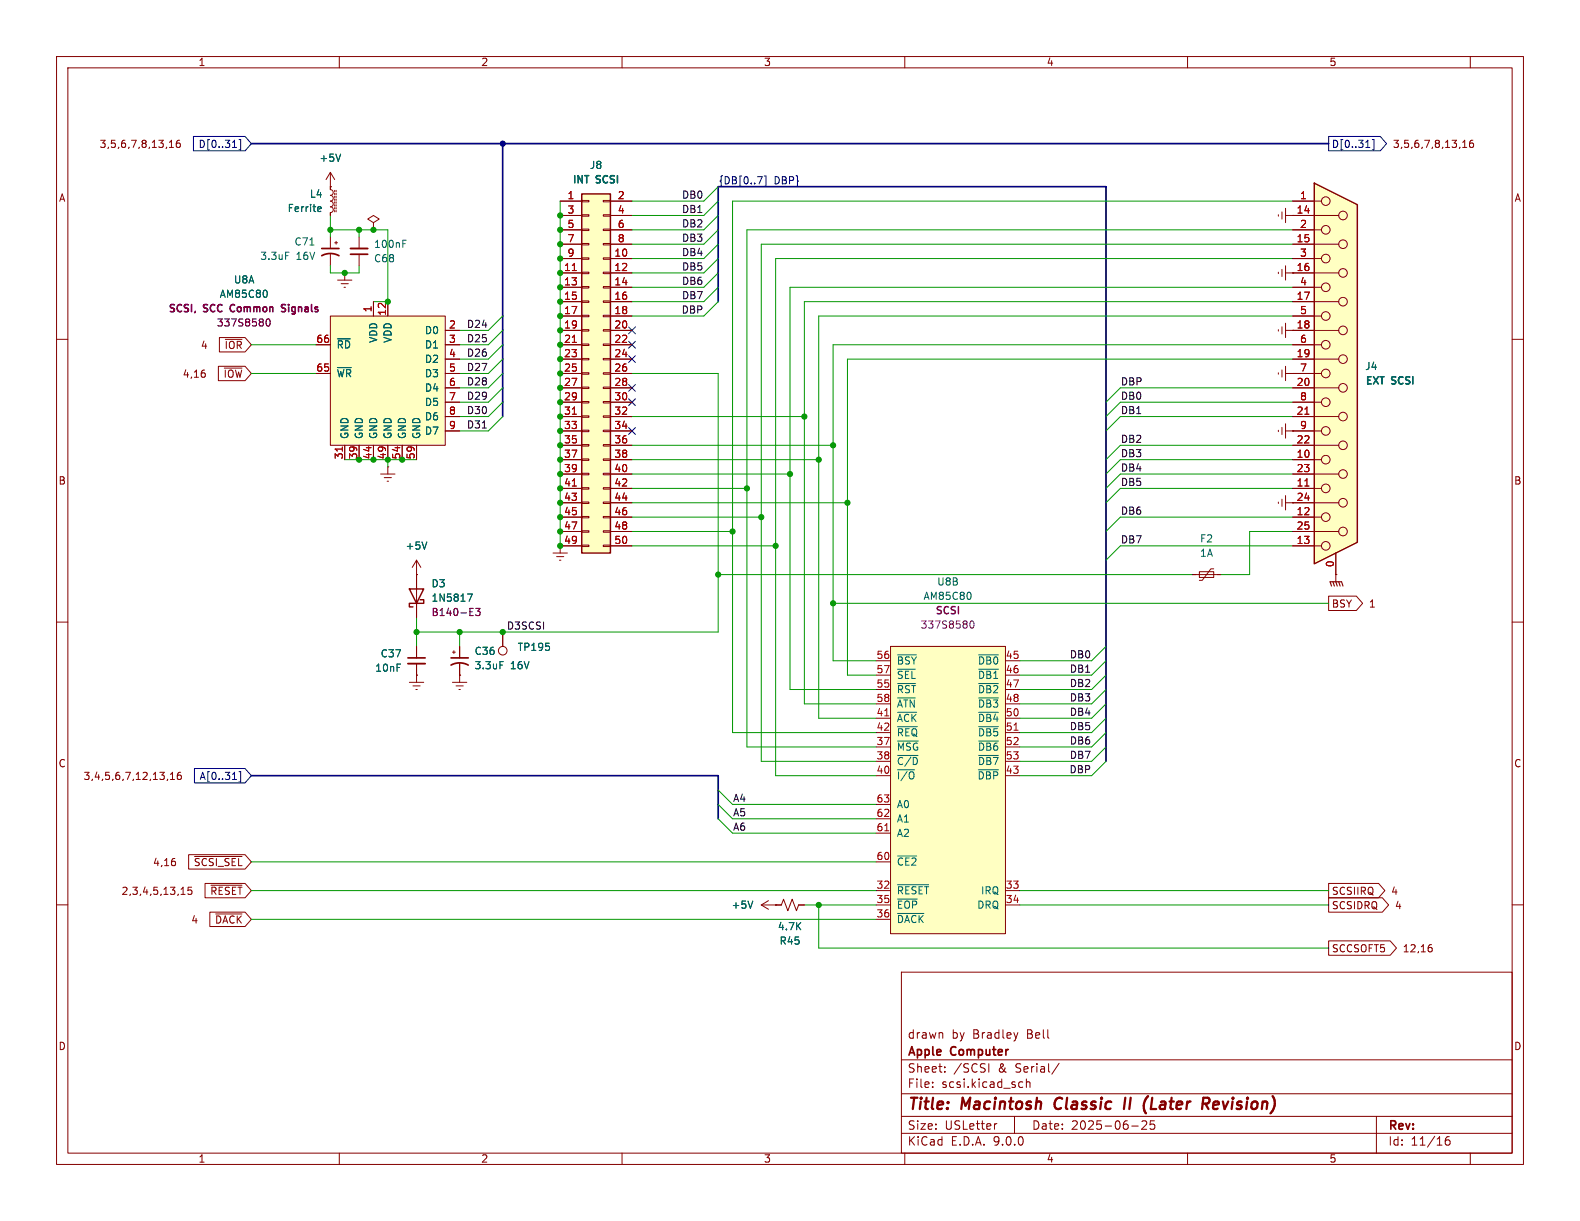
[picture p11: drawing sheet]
<svg xmlns="http://www.w3.org/2000/svg" width="279mm" height="216mm" viewBox="0 0 279 216" stroke-linecap="round" stroke-linejoin="round" font-family="sans-serif">
<g fill="none" stroke="#840000" stroke-width=".18">
<path d="M10 10h259.4v195.9h-259.4zM12 12h255.4v191.9h-255.4zM60 10v2M110 10v2M160 10v2M210 10v2M260 10v2M58.4 41.9v2M58.4 45v2M59.2 42.9h.5M59.4 42.7v.5M10 60h2"/>
<path d="M267.4 60h2M10 110h2M80 115.3h.5M80.3 115.1v.5M81.3 114.3v2M81.3 117.3v2.1M267.4 110h2M10 160h2M159.4 171.9h108v32h-108zM267.4 160h2M159.4 197.4h108M159.4 193.4h108"/>
<path d="M159.4 187.4h108M164.9 192.1v.2M164.9 191.4v.1M166.6 182.7l.1 .9M167.1 189.4v.2M167.1 188.7v.1M174.9 188.1v1.5M176.3 198.7l-.3 .1M179.4 197.4v3M180 182.6l-.4 1M180.4 191.3l.5 .1M180.9 192.2l-.5 .1"/>
<path d="M181.5 191.4l.2-.1 .4 .1v.9M181.5 190.8v1.5M187.3 188l-1.3 1.9M200.1 199.1h1.2M201.9 198.3l.6-.1 .2 .1 .1 .3-.9 1.1h.9M204.1 198.2h-.7v.7l.2-.1h.5l.1 .2-.1 .5-.2 .2-.5-.2M243.4 197.4v6.5M60 203.9v2M110 203.9v2M159.4 200.4h108M160 203.9v2M210 203.9v2"/>
<path d="M256.3 201a.59 .59 0 0 0-.7 .6v.6l.1 .2 .4 .1 .3-.2v-.5l-.1-.2h-.4l-.3 .2M260 203.9v2"/>
</g>
<path d="M186.8 194.4a1.27 1.27 0 0 0 0 1.6M199 194.1l-.3 2M203 193.8l-.1 .1M203.8 194.1l-.3 2h1M213.2 195.2l.5 .9M213.6 194.1l.1 .1a.54 .54 0 0 1-.1 .9M215.3 194.8l-.6 .1-.2 .9 .2 .3h.4M215.5 195.2l-1 .2" fill="none" stroke="#840000" stroke-width=".4"/>
<path d="M56.9 45.2a3.2 3.2 0 0 1 3 0M56.9 43.9h3M79.8 117.6a3.2 3.2 0 0 1 3 0M79.8 116.3h3" fill="none" stroke="#840000" stroke-width=".3"/>
<path d="M50.5 44.6h.6M54.8 43.3h.7M88.4 117h.6" fill="none" stroke="#006464" stroke-width=".18"/>
<path d="M58.4 55.9h20.3v22.8h-20.3z" fill="#ffffc2"/>
<g fill="none" stroke="#840000" stroke-width=".18">
<path d="M58.4 55.9h20.3v22.8h-20.3zM66 53.3v2.6M68.6 53.3v2.6M78.7 58.4h2.6M226.1 48.1v.3M226.7 47.6v1.3M227.3 48.3h1.3M227.3 47v2.5M228.6 48.3h.1M55.9 61h2.5M55.9 66h2.5M61 78.7v2.6"/>
<path d="M63.5 78.7v2.6M66 78.7v2.6M68.6 78.7v2.6M71.1 78.7v2.6M73.7 78.7v2.6M78.7 61h2.6M78.7 66h2.6M78.7 63.5h2.6M78.7 68.6h2.6M78.7 71.1h2.6M78.7 73.7h2.6M78.7 76.2h2.6"/>
<path d="M226.1 65.9v.3M226.7 65.4v1.3M227.3 66h1.3M227.3 64.8v2.5M228.6 66h.1M67.3 83.8h2.5M67.9 84.5h1.3M68.5 85.1h.2M68.6 82.6h.1M68.6 82.6v1.2"/>
</g>
<path d="M47.1 51.4l.2 .4-.2 .7M59.7 59.9h2.2M59.7 65h2.4" fill="none" stroke="#006464" stroke-width=".18"/>
<path d="M60.5 79v.8" fill="none" stroke="#a90000" stroke-width=".18"/>
<path d="M49.8 55.1h.5M50.3 53.8h-.3l-.2 .3 .1 .3 .4 .1" fill="none" stroke="#840084" stroke-width=".25"/>
<path d="M47.2 56.5l.2-.1a.68 .68 0 0 1 .4 .6 .68 .68 0 0 1-.4 .7l-.2-.2-.1-.3z" fill="none" stroke="#840084" stroke-width=".18"/>
<path d="M232.4 32.4l7.6 3.8v59.7l-7.6 3.8z" fill="#ffffc2"/>
<path d="M232.4 32.4l7.6 3.8v59.7l-7.6 3.8z" fill="none" stroke="#840000" stroke-width=".25"/>
<g fill="none" stroke="#840000" stroke-width=".18">
<path d="M226.1 38v.2M226.7 37.5v1.2M227.3 38.1h9.4M227.3 36.8v2.6M228.6 38.1h.1M228.6 35.6h5.1M226.1 58.3v.2M226.7 57.8v1.3M227.3 58.4h9.4M227.3 57.2v2.5M228.6 58.4h.1M228.6 40.6h5.1"/>
<path d="M228.6 43.2h8.1M228.6 45.7h5.1M228.6 48.3h8.1M228.6 50.8h5.1M228.6 53.3h8.1M228.6 55.9h5.1M226.1 76.1v.2M226.7 75.6v1.2M227.3 76.2h6.4M227.3 74.9v2.6M228.6 76.2h.1M228.6 61h5.1"/>
<path d="M228.6 63.5h8.1M228.6 66h5.1M228.6 68.6h8.1M228.6 71.1h5.1M228.6 73.7h8.1M228.6 78.7h8.1M226.1 88.8v.2M226.7 88.3v1.2M227.3 88.9h9.4M227.3 87.6v2.6M228.6 88.9h.1M228.6 81.3h5.1"/>
<path d="M228.6 83.8h8.1M228.6 86.4h5.1M228.6 91.4h5.1M228.6 94h8.1M228.6 96.5h5.1M236.2 97.8v3.8"/>
<circle cx="234.4" cy="35.6" r=".76"/>
<circle cx="237.5" cy="38.1" r=".76"/>
<circle cx="234.4" cy="45.7" r=".76"/>
<circle cx="234.4" cy="50.8" r=".76"/>
<circle cx="234.4" cy="40.6" r=".76"/>
<circle cx="234.4" cy="55.9" r=".76"/>
<circle cx="237.5" cy="58.4" r=".76"/>
<circle cx="237.5" cy="53.3" r=".76"/>
<circle cx="237.5" cy="43.2" r=".76"/>
<circle cx="237.5" cy="48.3" r=".76"/>
<circle cx="234.4" cy="61" r=".76"/>
<circle cx="234.4" cy="66" r=".76"/>
<circle cx="234.4" cy="71.1" r=".76"/>
<circle cx="234.4" cy="76.2" r=".76"/>
<circle cx="237.5" cy="63.5" r=".76"/>
<circle cx="237.5" cy="78.7" r=".76"/>
<circle cx="237.5" cy="68.6" r=".76"/>
<circle cx="237.5" cy="73.7" r=".76"/>
<circle cx="234.4" cy="86.4" r=".76"/>
<circle cx="234.4" cy="81.3" r=".76"/>
<circle cx="234.4" cy="91.4" r=".76"/>
<circle cx="234.4" cy="96.5" r=".76"/>
<circle cx="237.5" cy="83.8" r=".76"/>
<circle cx="237.5" cy="88.9" r=".76"/>
<circle cx="237.5" cy="94" r=".76"/>
</g>
<path d="M230.7 73.2h.8M230.7 85.9h.8" fill="none" stroke="#a90000" stroke-width=".18"/>
<path d="M157.5 114.3h20.3v50.8h-20.3z" fill="#ffffc2"/>
<g fill="none" stroke="#840000" stroke-width=".18">
<path d="M97.8 97.8h2.5M98.4 98.4h1.3M98.9 99.1h.3M99.1 96.5h.1M99.1 96.5v1.3M73.7 119.4h.1M73.7 101.6v7.6M73.7 114.3v2M73.7 117.3v3.4M81.3 119.4h.1M81.3 119.4v1.3M88.9 111.8v2.5"/>
<path d="M154.9 116.8h2.6M154.9 119.4h2.6M157.5 114.3h20.3v50.8h-20.3zM177.8 116.8h2.5M177.8 119.4h2.5M210.8 101.6h5.1M212.1 101.1h2.5v1h-2.5zM214.6 100.6h-.5l-1.5 2h-.5M236.2 101.6h.1M236.2 101.6v1.3M72.4 120.7h2.5M73 121.3h1.3"/>
<path d="M73.5 121.9h.3M80 120.7h2.5M80.6 121.3h1.3M81.2 121.9h.2M154.9 121.9h2.6M154.9 124.5h2.6M154.9 127h2.6M154.9 129.5h2.6M154.9 132.1h2.6M154.9 134.6h2.6M154.9 137.2h2.6M177.8 121.9h2.5"/>
<path d="M177.8 124.5h2.5M177.8 127h2.5M177.8 129.5h2.5M177.8 132.1h2.5M177.8 134.6h2.5M177.8 137.2h2.5M135.9 159.3l-1.3 .7M154.9 142.2h2.6M154.9 144.8h2.6M154.9 147.3h2.6M154.9 152.4h2.6M154.9 157.5h2.6"/>
<path d="M177.8 157.5h2.5M134.6 160h3.6l.4-1 .7 2 .8-2 .7 2 .4-1h1M134.6 160l1.3 .8M137.2 160h.1M154.9 160h2.6M154.9 162.6h2.6M177.8 160h2.5"/>
<circle cx="88.9" cy="115.1" r=".76"/>
</g>
<g fill="none" stroke="#006464" stroke-width=".18">
<path d="M82.7 105h.8l-.5 1.3M158.7 115.8h3.3M158.7 118.3h3.2M171.6 104.8l.1 .4-.1 .7M173.1 115.8h3.5M173.1 118.3h3.5M158.7 120.9h3.2M158.7 123.4h3.2M158.7 126h3.4M158.7 128.5h3.5M158.7 131h3.7M158.7 133.6h3.6"/>
<path d="M158.7 136.1h3M173 136.1h3.6M173.1 120.9h3.5M173.1 123.4h3.5M173.1 126h3.5M173.1 128.5h3.5M173.1 131h3.5M173.1 133.6h3.5M133.1 159.3l-.4 1.3M158.7 151.4h3.4M158.7 156.4h5.5M158.7 159h3.5"/>
<path d="M158.7 161.5h4.7"/>
</g>
<path d="M156.5 126.6h.7M179.3 129.1h.7M156.5 146.9h.7" fill="none" stroke="#a90000" stroke-width=".18"/>
<path d="M83.1 108.8h.6M83.1 107.6h.6M84.1 107.6h.8l-.4 .5 .3 .1v.5l-.1 .1-.6-.1M171.6 109.9l.2-.1a.68 .68 0 0 1 .5 .6 .68 .68 0 0 1-.5 .7l-.2-.2-.1-.3z" fill="none" stroke="#840084" stroke-width=".18"/>
<path d="M235.5 103.6l-.3-.7h2l.3 .7M235.7 102.9l.3 .7M236.2 102.9l.3 .7M236.7 102.9l.3 .7" fill="none" stroke="#840000" stroke-width=".2"/>
<path d="M72.1 116.3h3.1" fill="none" stroke="#840000" stroke-width=".3"/>
<path d="M72.1 117.3h3.1" fill="none" stroke="#840000" stroke-width=".33"/>
<path d="M72.4 104.1h2.5l-1.2 2.6zM74.3 106h.6v.7h-2.5v.6h.6" fill="none" stroke="#840000" stroke-width=".25"/>
<path d="M102.9 34.3h5v63.5h-5z" fill="#ffffc2"/>
<path d="M102.9 34.3h5v63.5h-5z" fill="none" stroke="#840000" stroke-width=".25"/>
<g fill="none" stroke="#840000" stroke-width=".18">
<path d="M30 26.1h.7M30 25.2l.3-.4v1.3M31.8 24.8l-.4 .1a.86 .86 0 0 0 0 1.2l.4-.2 .1-.4-.2-.2h-.4l-.1 .2M58.4 33.5l.3 .1 .2 .3-.1 .4-.4 .2 .4 .2 .1 .3-.1 .4-.4 .2 .4 .2 .1 .4-.2 .3-.3 .1 .4 .1 .1 .4-.1 .3-.4 .2v.5M58.4 33h.1M58.4 30.5v3M58.4 30.5l-.7 1.3M58.4 30.5l.8 1.3M59.2 33.7v.2M59.2 34.2v.2M59.2 34.7v.2M59.2 35.2v.2"/>
<path d="M59.2 35.7v.2M59.2 36.2v.2M59.2 36.7v.3M59.2 37.2v.3M59.4 33.7v.2M59.4 34.2v.2M59.4 34.7v.2M59.4 35.2v.2M59.4 35.7v.2M59.4 36.2v.2M59.4 36.7v.3M59.4 37.2v.3"/>
<path d="M66 39.4l1.1-.7-1.1-.6-1 .6 1 .7v1.2M99.1 35.6h3.8M99.1 38.1h3.8M102.9 35.4h1.2v.3h-1.2zM102.9 38h1.2v.2h-1.2zM106.7 35.4h1.2v.3h-1.2zM106.7 38h1.2v.2h-1.2zM107.9 35.6h3.9M107.9 38.1h3.9M228.6 38.1h.1M228.6 35.6h3.8M228.6 38.1h3.8"/>
<path d="M258.7 26.1h.7M258.7 25.2l.3-.4v1.3M260.5 24.8l-.4 .1a.86 .86 0 0 0 0 1.2l.4-.2 .1-.4-.3-.2h-.2l-.2 .2M38.8 59.7h4.5l1.1 1.3-1.1 1.2h-4.5zM59.7 49.5h2.5M60.3 50.2h1.3M60.8 50.8h.3M61 48.3h.1M61 48.3v1.2M63.5 41.9v2M63.5 45v2M66 40.6h.1"/>
<path d="M66 53.3v2.6M68.6 53.3v2.6M78.7 58.4h2.6M99.1 40.6h3.8M99.1 43.2h3.8M99.1 45.7h3.8M99.1 48.3h3.8M99.1 50.8h3.8M99.1 53.3h3.8M99.1 55.9h3.8M99.1 58.4h3.8M102.9 40.5h1.2v.3h-1.2z"/>
<path d="M102.9 43.1h1.2v.2h-1.2zM102.9 45.6h1.2v.2h-1.2zM102.9 48.1h1.2v.3h-1.2zM102.9 50.7h1.2v.2h-1.2zM102.9 53.2h1.2v.3h-1.2zM102.9 55.8h1.2v.2h-1.2zM102.9 58.3h1.2v.2h-1.2zM106.7 40.5h1.2v.3h-1.2zM106.7 43.1h1.2v.2h-1.2zM106.7 45.6h1.2v.2h-1.2zM106.7 48.1h1.2v.3h-1.2zM106.7 50.7h1.2v.2h-1.2z"/>
<path d="M106.7 53.2h1.2v.3h-1.2zM106.7 55.8h1.2v.2h-1.2zM106.7 58.3h1.2v.2h-1.2zM107.9 40.6h3.9M107.9 43.2h3.9M107.9 45.7h3.9M107.9 48.3h3.9M107.9 50.8h3.9M107.9 53.3h3.9M107.9 55.9h3.9M107.9 58.4h3.9M228.6 58.4h.1"/>
<path d="M228.6 48.3h.1M228.6 40.6h3.8M228.6 43.2h3.8M228.6 45.7h3.8M228.6 48.3h3.8M228.6 50.8h3.8M228.6 53.3h3.8M228.6 55.9h3.8M228.6 58.4h3.8M36.2 66l.1 .2-.1 .4M38.6 64.8h4.7l1.1 1.2-1.1 1.3h-4.7zM39.7 65.1h3.1"/>
<path d="M39.8 60h3M55.9 61h2.5M55.9 66h2.5M61 78.7v2.6M63.5 78.7v2.6M66 78.7v2.6M68.6 78.7v2.6M71.1 78.7v2.6M73.7 78.7v2.6M78.7 61h2.6M78.7 63.5h2.6M78.7 66h2.6"/>
<path d="M78.7 68.6h2.6M78.7 71.1h2.6M78.7 73.7h2.6M78.7 76.2h2.6M99.1 61h3.8M99.1 63.5h3.8M99.1 66h3.8M99.1 68.6h3.8M99.1 71.1h3.8M99.1 73.7h3.8M99.1 76.2h3.8M99.1 78.7h3.8"/>
<path d="M102.9 60.8h1.2v.3h-1.2zM102.9 63.4h1.2v.2h-1.2zM102.9 65.9h1.2v.3h-1.2zM102.9 68.5h1.2v.2h-1.2zM102.9 71h1.2v.2h-1.2zM102.9 73.5h1.2v.3h-1.2zM102.9 76.1h1.2v.2h-1.2zM102.9 78.6h1.2v.3h-1.2zM106.7 60.8h1.2v.3h-1.2zM106.7 63.4h1.2v.2h-1.2zM106.7 65.9h1.2v.3h-1.2zM106.7 68.5h1.2v.2h-1.2z"/>
<path d="M106.7 71h1.2v.2h-1.2zM106.7 73.5h1.2v.3h-1.2zM106.7 76.1h1.2v.2h-1.2zM106.7 78.6h1.2v.3h-1.2zM107.9 61h3.9M107.9 63.5h3.9M107.9 66h3.9M107.9 68.6h3.9M107.9 71.1h3.9M107.9 73.7h3.9M107.9 76.2h3.9M107.9 78.7h3.9"/>
<path d="M228.6 76.2h.1M228.6 66h.1M228.6 61h3.8M228.6 63.5h3.8M228.6 66h3.8M228.6 68.6h3.8M228.6 71.1h3.8M228.6 73.7h3.8M228.6 76.2h3.8M228.6 78.7h3.8M73.7 99.1l-.8 1.2M73.7 99.1l.7 1.2"/>
<path d="M73.7 99.1v5M99.1 96.5h.1M99.1 81.3h3.8M99.1 83.8h3.8M99.1 86.4h3.8M99.1 88.9h3.8M99.1 91.4h3.8M99.1 94h3.8M99.1 96.5h3.8M102.9 81.2h1.2v.2h-1.2zM102.9 83.7h1.2v.2h-1.2zM102.9 86.2h1.2v.3h-1.2z"/>
<path d="M102.9 88.8h1.2v.2h-1.2zM102.9 91.3h1.2v.3h-1.2zM102.9 93.9h1.2v.2h-1.2zM102.9 96.4h1.2v.2h-1.2zM106.7 81.2h1.2v.2h-1.2zM106.7 83.7h1.2v.2h-1.2zM106.7 86.2h1.2v.3h-1.2zM106.7 88.8h1.2v.2h-1.2zM106.7 91.3h1.2v.3h-1.2zM106.7 93.9h1.2v.2h-1.2zM106.7 96.4h1.2v.2h-1.2zM107.9 81.3h3.9"/>
<path d="M107.9 83.8h3.9M107.9 86.4h3.9M107.9 88.9h3.9M107.9 91.4h3.9M107.9 94h3.9M107.9 96.5h3.9M228.6 88.9h.1M228.6 81.3h3.8M228.6 83.8h3.8M228.6 86.4h3.8M228.6 88.9h3.8M228.6 91.4h3.8"/>
<path d="M228.6 94h3.8M228.6 96.5h3.8M236.2 97.8v3.8M73.7 101.6h.1M73.7 119.4h.1M73.7 106.7v2.5M73.7 114.3v2M73.7 117.3v2.1M81.3 119.4h.1M81.3 114.3v2M81.3 117.3v2.1M88.9 111.8v2.5"/>
<path d="M234.9 105.4h5l1.1 1.3-1.1 1.3h-5zM236.2 101.6h.1M29.7 137.8l-.2 .2M30.1 137.8h.8M30.1 136.9l.4-.3v1.2M32 136.6h-.4a.86 .86 0 0 0 0 1.2l.4-.1 .1-.4-.3-.3h-.2l-.3 .3M30.9 152.3l.1 .2-.1 .5M32 158.2h.7M32.3 157.1l.1-.2v1.3M33.4 151.1h9.9l1.1 1.3-1.1 1.3h-9.9zM33.9 156.9h-.6l-.1 .6 .2-.1h.4l.1 .2v.4l-.2 .2-.5-.2M34.4 151.4h8.4"/>
<path d="M36.3 156.2h7l1.1 1.3-1.1 1.3h-7zM37.3 156.5h5.5M234.9 158.7h9.5l1.2 1.3-1.2 1.3h-9.5zM234.9 156.2h8.9l1.1 1.3-1.1 1.3h-8.9zM37.1 161.3h6.2l1.1 1.3-1.1 1.2h-6.2zM38.1 161.6h4.7M137.2 160h.1M137.2 160h1M141.2 160h1M234.9 166.4h10.9l1.2 1.2-1.2 1.3h-10.9zM252.8 167.5h.2l.3 .3-.1 .4-.4 .1M252.9 167h.2"/>
</g>
<path d="M101.2 47.8h.7M60.5 79v.8M101.2 60.5h.7M101.2 73.2h.7M230.7 73.2h.8M101.2 85.9h.7M230.7 85.9h.8" fill="none" stroke="#a90000" stroke-width=".18"/>
<path d="M56.4 36.6h.3l.1 .3-.6 .1M56.7 37.3l-.3 .1M60.2 27.2l-.4 1.3M47.1 51.4l.2 .4-.2 .7M59.7 59.9h2.2M71.2 43.1h.5M71.2 42.5h.6M59.7 65h2.4M75.5 95.8l-.4 1.3M82.7 105h.8l-.5 1.3M88.4 117h.6M133.1 159.3l-.4 1.3" fill="none" stroke="#006464" stroke-width=".18"/>
<path d="M62 45h3" fill="none" stroke="#840000" stroke-width=".3"/>
<path d="M62 43.9h3" fill="none" stroke="#840000" stroke-width=".33"/>
<g fill="none" stroke="#000084" stroke-width=".18">
<path d="M34.2 24.1h9.1l1.1 1.3-1.1 1.3h-9.1zM41.1 26.1h.7M42.3 24.7h.3v1.8h-.3M133.9 31.2h.9l-.6 1.3M135.1 31.1h.3v1.8h-.3M234.9 24.1h9.2l1.1 1.3-1.1 1.3h-9.2zM241.5 26.1h.7M242.7 24.7h.3v1.8h-.3M111.2 57.8l1.2 1.2M112.4 57.8l-1.2 1.2M111.2 68l1.2 1.2M111.2 60.4l1.2 1.2"/>
<path d="M111.2 75.6l1.2 1.2M111.2 70.5l1.2 1.2M111.2 62.9l1.2 1.2M112.4 68l-1.2 1.2M112.4 60.4l-1.2 1.2M112.4 75.6l-1.2 1.2M112.4 70.5l-1.2 1.2M112.4 62.9l-1.2 1.2M34.4 135.9h8.9l1.1 1.3-1.1 1.2h-8.9zM41.1 137.8h.7M42.3 136.4h.3v1.9h-.3"/>
</g>
<path d="M85.3 75.7h.7" fill="none" stroke="#0f0f0f" stroke-width=".18"/>
<path d="M44.4 25.4h190.5M88.9 25.4v48.3M127 53.3v-20.3h68.6v101.6M44.4 137.2h82.6v7.6" fill="none" stroke="#000084" stroke-width=".3"/>
<g fill="none" stroke="#009600" stroke-width=".18">
<path d="M58.4 38.1v3.8M99.1 35.6v60.9M127 38.1l-2.5 2.5h-12.7M127 33l-2.5 2.6h-12.7M127 35.6l-2.5 2.5h-12.7M228.6 35.6h-99.1v93.9h25.4M58.4 40.6h10.2v12.7h-2.6M58.4 47v1.3h5.1v-1.3M63.5 40.6v1.3M88.9 58.4l-2.5 2.6h-5.1M88.9 55.9l-2.5 2.5h-5.1M127 43.2l-2.5 2.5h-12.7"/>
<path d="M127 40.6l-2.5 2.6h-12.7M127 50.8l-2.5 2.5h-12.7M127 53.3l-2.5 2.6h-12.7M127 48.3l-2.5 2.5h-12.7M127 45.7l-2.5 2.6h-12.7M228.6 40.6h-96.5v91.5h22.8M228.6 45.7h-91.4v91.5h17.7M228.6 43.2h-94v91.4h20.3M228.6 55.9h-83.8v71.1h10.1M228.6 53.3h-86.4v71.2h12.7M228.6 50.8h-88.9v71.1h15.2M44.4 61h11.5"/>
<path d="M44.4 66h11.5M88.9 71.1l-2.5 2.6h-5.1M88.9 68.6l-2.5 2.5h-5.1M88.9 66l-2.5 2.6h-5.1M88.9 61l-2.5 2.5h-5.1M88.9 73.7l-2.5 2.5h-5.1M88.9 63.5l-2.5 2.5h-5.1M111.8 66h15.2v45.8h-53.3M111.8 78.7h35.5M111.8 73.7h30.4M228.6 63.5h-78.7v55.9h5M228.6 78.7h-30.5l-2.5 2.6"/>
<path d="M228.6 73.7h-30.5l-2.5 2.5M228.6 61h-81.3v55.8h7.6M228.6 71.1h-30.5l-2.5 2.6M228.6 68.6h-30.5l-2.5 2.5M61 81.3h12.7M68.6 81.3v1.3M111.8 81.3h33M111.8 86.4h20.3M111.8 83.8h27.9M111.8 91.4h22.8M111.8 94h17.7M111.8 96.5h25.4"/>
<path d="M111.8 88.9h38.1M228.6 81.3h-30.5l-2.5 2.5M228.6 86.4h-30.5l-2.5 2.5M228.6 83.8h-30.5l-2.5 2.6M228.6 94h-7.6v7.6h-5.1M228.6 91.4h-30.5l-2.5 2.6M228.6 96.5h-30.5l-2.5 2.6M73.7 109.2v5.1M81.3 111.8v2.5M127 101.6h83.8M147.3 106.7h87.6M195.6 116.8l-2.6 2.6h-12.7"/>
<path d="M195.6 114.3l-2.6 2.5h-12.7M195.6 119.4l-2.6 2.5h-12.7M127 139.7l2.5 2.5h25.4M195.6 124.5l-2.6 2.5h-12.7M195.6 121.9l-2.6 2.6h-12.7M195.6 129.5l-2.6 2.6h-12.7M195.6 127l-2.6 2.5h-12.7M195.6 132.1l-2.6 2.5h-12.7M195.6 134.6l-2.6 2.6h-12.7M44.4 157.5h110.5M44.4 152.4h110.5M127 142.2l2.5 2.6h25.4"/>
<path d="M127 144.8l2.5 2.5h25.4M180.3 157.5h54.6M44.4 162.6h110.5M142.2 160h12.7M144.8 160v7.6h90.1M180.3 160h54.6"/>
</g>
<path d="M49.8 55.1h.5M50.3 53.8h-.3l-.2 .3 .1 .3 .4 .1" fill="none" stroke="#840084" stroke-width=".25"/>
<path d="M47.2 56.5l.2-.1a.68 .68 0 0 1 .4 .6 .68 .68 0 0 1-.4 .7l-.2-.2-.1-.3zM83.1 108.8h.6M83.1 107.6h.6M84.1 107.6h.8l-.4 .5 .3 .1v.5l-.1 .1-.6-.1" fill="none" stroke="#840084" stroke-width=".18"/>
<g fill="#009600" stroke="#009600" stroke-width=".18">
<circle cx="137.2" cy="96.5" r=".46"/>
<circle cx="134.6" cy="91.4" r=".46"/>
<circle cx="147.3" cy="106.7" r=".46"/>
<circle cx="149.9" cy="88.9" r=".46"/>
<circle cx="127" cy="101.6" r=".46"/>
<circle cx="129.5" cy="94" r=".46"/>
<circle cx="144.8" cy="160" r=".46"/>
<circle cx="99.1" cy="96.5" r=".46"/>
<circle cx="99.1" cy="86.4" r=".46"/>
<circle cx="99.1" cy="91.4" r=".46"/>
<circle cx="99.1" cy="88.9" r=".46"/>
<circle cx="99.1" cy="94" r=".46"/>
<circle cx="147.3" cy="78.7" r=".46"/>
<circle cx="132.1" cy="86.4" r=".46"/>
<circle cx="144.8" cy="81.3" r=".46"/>
<circle cx="139.7" cy="83.8" r=".46"/>
<circle cx="142.2" cy="73.7" r=".46"/>
<circle cx="99.1" cy="63.5" r=".46"/>
<circle cx="99.1" cy="61" r=".46"/>
<circle cx="99.1" cy="66" r=".46"/>
<circle cx="99.1" cy="68.6" r=".46"/>
<circle cx="99.1" cy="73.7" r=".46"/>
<circle cx="99.1" cy="76.2" r=".46"/>
<circle cx="99.1" cy="78.7" r=".46"/>
<circle cx="99.1" cy="71.1" r=".46"/>
<circle cx="99.1" cy="40.6" r=".46"/>
<circle cx="99.1" cy="43.2" r=".46"/>
<circle cx="99.1" cy="45.7" r=".46"/>
<circle cx="99.1" cy="48.3" r=".46"/>
<circle cx="99.1" cy="38.1" r=".46"/>
<circle cx="99.1" cy="58.4" r=".46"/>
<circle cx="99.1" cy="55.9" r=".46"/>
<circle cx="99.1" cy="53.3" r=".46"/>
<circle cx="99.1" cy="50.8" r=".46"/>
<circle cx="58.4" cy="40.6" r=".46"/>
<circle cx="63.5" cy="40.6" r=".46"/>
<circle cx="66" cy="40.6" r=".46"/>
<circle cx="61" cy="48.3" r=".46"/>
<circle cx="68.6" cy="81.3" r=".46"/>
<circle cx="66" cy="81.3" r=".46"/>
<circle cx="68.6" cy="53.3" r=".46"/>
<circle cx="71.1" cy="81.3" r=".46"/>
<circle cx="99.1" cy="81.3" r=".46"/>
<circle cx="99.1" cy="83.8" r=".46"/>
<circle cx="88.9" cy="111.8" r=".46"/>
<circle cx="63.5" cy="81.3" r=".46"/>
<circle cx="73.7" cy="111.8" r=".46"/>
<circle cx="81.3" cy="111.8" r=".46"/>
</g>
<circle cx="88.9" cy="25.4" r=".46" fill="#000084" stroke="#000084" stroke-width=".18"/>
<g font-size="2.8" fill="#840000">
<text x="160.4" y="196.8">Title:</text>
<text x="170.1" y="196.8">Macintosh</text>
<text x="187.3" y="196.8">Classic</text>
<text x="200.4" y="196.8">II</text>
<text x="204.6" y="196.8">(Later</text>
<text x="215.8" y="196.8">Revision)</text>
</g>
<g font-size="2.1" fill="#840000">
<text x="160.4" y="183.9">drawn</text>
<text x="168.3" y="183.9">by</text>
<text x="172.1" y="183.9">Bradley</text>
<text x="181.7" y="183.9">Bell</text>
<text x="160.4" y="189.9">Sheet:</text>
<text x="160.4" y="187.1">Apple</text>
<text x="168.2" y="187.1">Computer</text>
<text x="168.6" y="189.9">/SCSI</text>
<text x="176.6" y="189.9">&amp;</text>
<text x="179.7" y="189.9">Serial/</text>
<text x="160.4" y="192.6">File:</text>
<text x="166.5" y="192.6">scsi.kicad_sch</text>
<text x="160.4" y="202.8">KiCad</text>
<text x="160.4" y="200">Size:</text>
<text x="167.1" y="200">USLetter</text>
<text x="168.1" y="202.8">E.D.A.</text>
<text x="175.7" y="202.8">9.0.0</text>
<text x="182.4" y="200">Date:</text>
<text x="189.4" y="200">2025-06-25</text>
<text x="245.4" y="200.2">Rev:</text>
<text x="245.4" y="202.8">Id:</text>
<text x="249.5" y="202.8">11/16</text>
</g>
<g font-size="1.8" fill="#840000">
<text x="35" y="11.9">1</text>
<text x="85" y="11.9">2</text>
<text x="135" y="11.9">3</text>
<text x="185" y="11.9">4</text>
<text x="235" y="11.9">5</text>
<text x="17.5" y="26.4">3,5,6,7,8,13,16</text>
<text x="246.2" y="26.4">3,5,6,7,8,13,16</text>
<text x="10.3" y="35.9">A</text>
<text x="267.7" y="35.9">A</text>
<text x="35.4" y="61.9">4</text>
<text x="39.6" y="61.9">~{IOR}</text>
<text x="32.2" y="67">4,16</text>
<text x="39.4" y="67">~{IOW}</text>
<text x="10.3" y="85.9">B</text>
<text x="267.7" y="85.9">B</text>
<text x="235.4" y="107.6">BSY</text>
<text x="242" y="107.6">1</text>
<text x="10.3" y="135.9">C</text>
<text x="267.7" y="135.9">C</text>
<text x="14.7" y="138.1">3,4,5,6,7,12,13,16</text>
<text x="27" y="153.4">4,16</text>
<text x="34.2" y="153.4">~{SCSI_SEL}</text>
<text x="21.4" y="158.4">2,3,4,5,13,15</text>
<text x="37.1" y="158.4">~{RESET}</text>
<text x="235.4" y="161">SCSIDRQ</text>
<text x="235.4" y="158.4">SCSIIRQ</text>
<text x="245.9" y="158.4">4</text>
<text x="246.6" y="161">4</text>
<text x="33.7" y="163.5">4</text>
<text x="37.9" y="163.5">~{DACK}</text>
<text x="235.4" y="168.6">SCCSOFT5</text>
<text x="248" y="168.6">12,16</text>
<text x="10.3" y="185.9">D</text>
<text x="267.7" y="185.9">D</text>
<text x="35" y="205.8">1</text>
<text x="85" y="205.8">2</text>
<text x="135" y="205.8">3</text>
<text x="185" y="205.8">4</text>
<text x="235" y="205.8">5</text>
</g>
<g font-size="1.8" fill="#000084">
<text x="35" y="26.4">D[0..31]</text>
<text x="235.4" y="26.4">D[0..31]</text>
<text x="127" y="32.7">{DB[0..7]</text>
<text x="136.9" y="32.7">DBP}</text>
<text x="35.2" y="138.1">A[0..31]</text>
</g>
<g font-size="1.8" fill="#006464">
<text x="56.4" y="28.8">+5V</text>
<text x="54.7" y="35.2">L4</text>
<text x="101.1" y="32.8">INT</text>
<text x="104.2" y="30.1">J8</text>
<text x="105.5" y="32.8">SCSI</text>
<text x="50.8" y="37.7">Ferrite</text>
<text x="45.9" y="46.2">3.3uF</text>
<text x="52" y="43.6">C71</text>
<text x="52.4" y="46.2">16V</text>
<text x="66" y="44">100nF</text>
<text x="66" y="46.6">C68</text>
<text x="38.8" y="52.9">AM85C80</text>
<text x="41.3" y="50.3">U8A</text>
<text x="75" y="59.3">D0</text>
<text x="59.4" y="61.8">~{RD}</text>
<text x="66.9" y="60.7" transform="rotate(-90 66.9 60.7)">VDD</text>
<text x="69.4" y="60.7" transform="rotate(-90 69.4 60.7)">VDD</text>
<text x="75" y="61.8">D1</text>
<text x="75" y="64.4">D2</text>
<text x="241.3" y="65.6">J4</text>
<text x="59.4" y="66.9">~{WR}</text>
<text x="75" y="66.9">D3</text>
<text x="75" y="69.4">D4</text>
<text x="75" y="72">D5</text>
<text x="241.3" y="68.3">EXT</text>
<text x="246.1" y="68.3">SCSI</text>
<text x="61.8" y="77.7" transform="rotate(-90 61.8 77.7)">GND</text>
<text x="64.4" y="77.7" transform="rotate(-90 64.4 77.7)">GND</text>
<text x="66.9" y="77.7" transform="rotate(-90 66.9 77.7)">GND</text>
<text x="69.4" y="77.7" transform="rotate(-90 69.4 77.7)">GND</text>
<text x="72" y="77.7" transform="rotate(-90 72 77.7)">GND</text>
<text x="74.5" y="77.7" transform="rotate(-90 74.5 77.7)">GND</text>
<text x="75" y="74.5">D6</text>
<text x="75" y="77.1">D7</text>
<text x="71.6" y="97.4">+5V</text>
<text x="212.1" y="96.1">F2</text>
<text x="212.1" y="98.7">1A</text>
<text x="76.2" y="104.1">D3</text>
<text x="76.2" y="106.6">1N5817</text>
<text x="163.2" y="106.3">AM85C80</text>
<text x="165.6" y="103.7">U8B</text>
<text x="66.3" y="119">10nF</text>
<text x="67.2" y="116.4">C37</text>
<text x="83.8" y="116">C36</text>
<text x="83.8" y="118.5">3.3uF</text>
<text x="90.3" y="118.5">16V</text>
<text x="91.4" y="115.3">TP195</text>
<text x="158.5" y="117.7">~{BSY}</text>
<text x="172.8" y="117.7">~{DB0}</text>
<text x="158.5" y="120.2">~{SEL}</text>
<text x="158.5" y="122.8">~{RST}</text>
<text x="158.5" y="125.3">~{ATN}</text>
<text x="172.8" y="120.2">~{DB1}</text>
<text x="172.8" y="122.8">~{DB2}</text>
<text x="172.8" y="125.3">~{DB3}</text>
<text x="158.5" y="127.9">~{ACK}</text>
<text x="158.5" y="130.4">~{REQ}</text>
<text x="172.8" y="127.9">~{DB4}</text>
<text x="172.8" y="130.4">~{DB5}</text>
<text x="158.5" y="132.9">~{MSG}</text>
<text x="158.5" y="135.5">~{C/D}</text>
<text x="172.8" y="132.9">~{DB6}</text>
<text x="172.8" y="135.5">~{DB7}</text>
<text x="158.5" y="138">~{I/O}</text>
<text x="158.5" y="143.1">A0</text>
<text x="172.8" y="138">~{DBP}</text>
<text x="158.5" y="145.6">A1</text>
<text x="158.5" y="148.2">A2</text>
<text x="158.5" y="153.3">~{CE2}</text>
<text x="129.3" y="160.9">+5V</text>
<text x="158.5" y="158.3">~{RESET}</text>
<text x="158.5" y="160.9">~{EOP}</text>
<text x="172.7" y="160.9">DRQ</text>
<text x="173.4" y="158.3">IRQ</text>
<text x="137.5" y="164.7">4.7K</text>
<text x="137.8" y="167.2">R45</text>
<text x="158.5" y="163.4">~{DACK}</text>
</g>
<g font-size="1.8" fill="#a90000">
<text x="100.3" y="35.3">1</text>
<text x="109.1" y="35.3">2</text>
<text x="229.8" y="35.3">1</text>
<text x="100.3" y="37.8">3</text>
<text x="100.3" y="40.4">5</text>
<text x="109.1" y="37.8">4</text>
<text x="109.1" y="40.4">6</text>
<text x="229.2" y="37.8">14</text>
<text x="229.8" y="40.4">2</text>
<text x="100.3" y="42.9">7</text>
<text x="100.3" y="45.5">9</text>
<text x="108.5" y="45.5">10</text>
<text x="109.1" y="42.9">8</text>
<text x="229.2" y="42.9">15</text>
<text x="229.8" y="45.5">3</text>
<text x="99.7" y="48">11</text>
<text x="99.7" y="50.5">13</text>
<text x="99.7" y="53.1">15</text>
<text x="108.5" y="48">12</text>
<text x="108.5" y="50.5">14</text>
<text x="108.5" y="53.1">16</text>
<text x="229.2" y="48">16</text>
<text x="229.2" y="53.1">17</text>
<text x="229.8" y="50.5">4</text>
<text x="65.8" y="55.3" transform="rotate(-90 65.8 55.3)">1</text>
<text x="68.3" y="55.9" transform="rotate(-90 68.3 55.9)">12</text>
<text x="79.3" y="58.2">2</text>
<text x="99.7" y="55.6">17</text>
<text x="99.7" y="58.2">19</text>
<text x="108.5" y="55.6">18</text>
<text x="108.5" y="58.2">20</text>
<text x="229.2" y="58.2">18</text>
<text x="229.8" y="55.6">5</text>
<text x="55.8" y="60.7">66</text>
<text x="55.8" y="65.8">65</text>
<text x="79.3" y="60.7">3</text>
<text x="79.3" y="63.2">4</text>
<text x="79.3" y="65.8">5</text>
<text x="99.7" y="60.7">21</text>
<text x="99.7" y="63.2">23</text>
<text x="99.7" y="65.8">25</text>
<text x="108.5" y="60.7">22</text>
<text x="108.5" y="63.2">24</text>
<text x="108.5" y="65.8">26</text>
<text x="229.2" y="63.2">19</text>
<text x="229.8" y="60.7">6</text>
<text x="229.8" y="65.8">7</text>
<text x="79.3" y="68.3">6</text>
<text x="79.3" y="70.9">7</text>
<text x="99.7" y="68.3">27</text>
<text x="99.7" y="70.9">29</text>
<text x="108.5" y="68.3">28</text>
<text x="108.5" y="70.9">30</text>
<text x="229.2" y="68.3">20</text>
<text x="229.8" y="70.9">8</text>
<text x="79.3" y="73.4">8</text>
<text x="79.3" y="75.9">9</text>
<text x="99.7" y="73.4">31</text>
<text x="99.7" y="75.9">33</text>
<text x="108.5" y="73.4">32</text>
<text x="108.5" y="75.9">34</text>
<text x="229.2" y="73.4">21</text>
<text x="229.8" y="75.9">9</text>
<text x="60.7" y="81.3" transform="rotate(-90 60.7 81.3)">31</text>
<text x="63.2" y="81.3" transform="rotate(-90 63.2 81.3)">39</text>
<text x="65.8" y="81.3" transform="rotate(-90 65.8 81.3)">44</text>
<text x="68.3" y="81.3" transform="rotate(-90 68.3 81.3)">49</text>
<text x="70.9" y="81.3" transform="rotate(-90 70.9 81.3)">54</text>
<text x="73.4" y="81.3" transform="rotate(-90 73.4 81.3)">59</text>
<text x="99.7" y="78.5">35</text>
<text x="99.7" y="81">37</text>
<text x="99.7" y="83.6">39</text>
<text x="108.5" y="78.5">36</text>
<text x="108.5" y="81">38</text>
<text x="108.5" y="83.6">40</text>
<text x="229.2" y="78.5">22</text>
<text x="229.2" y="81">10</text>
<text x="229.2" y="83.6">23</text>
<text x="99.7" y="86.1">41</text>
<text x="99.7" y="88.6">43</text>
<text x="108.5" y="86.1">42</text>
<text x="108.5" y="88.6">44</text>
<text x="229.2" y="86.1">11</text>
<text x="229.2" y="88.6">24</text>
<text x="99.7" y="91.2">45</text>
<text x="99.7" y="93.7">47</text>
<text x="108.5" y="91.2">46</text>
<text x="108.5" y="93.7">48</text>
<text x="229.2" y="91.2">12</text>
<text x="229.2" y="93.7">25</text>
<text x="99.7" y="96.3">49</text>
<text x="108.5" y="96.3">50</text>
<text x="229.2" y="96.3">13</text>
<text x="236" y="100.4" transform="rotate(-90 236 100.4)">0</text>
<text x="154.9" y="116.6">56</text>
<text x="154.9" y="119.1">57</text>
<text x="177.8" y="116.6">45</text>
<text x="177.8" y="119.1">46</text>
<text x="154.9" y="121.7">55</text>
<text x="154.9" y="124.2">58</text>
<text x="177.8" y="121.7">47</text>
<text x="177.8" y="124.2">48</text>
<text x="154.9" y="126.7">41</text>
<text x="154.9" y="129.3">42</text>
<text x="154.9" y="131.8">37</text>
<text x="177.8" y="126.7">50</text>
<text x="177.8" y="129.3">51</text>
<text x="177.8" y="131.8">52</text>
<text x="154.9" y="134.4">38</text>
<text x="154.9" y="136.9">40</text>
<text x="177.8" y="134.4">53</text>
<text x="177.8" y="136.9">43</text>
<text x="154.9" y="142">63</text>
<text x="154.9" y="144.5">62</text>
<text x="154.9" y="147.1">61</text>
<text x="154.9" y="152.1">60</text>
<text x="154.9" y="157.2">32</text>
<text x="154.9" y="159.8">35</text>
<text x="177.8" y="157.2">33</text>
<text x="177.8" y="159.8">34</text>
<text x="154.9" y="162.3">36</text>
</g>
<g font-size="1.8" fill="#0f0f0f">
<text x="120.5" y="35.2">DB0</text>
<text x="120.5" y="40.3">DB2</text>
<text x="120.5" y="37.8">DB1</text>
<text x="120.5" y="42.8">DB3</text>
<text x="120.5" y="47.9">DB5</text>
<text x="120.5" y="45.4">DB4</text>
<text x="120.5" y="53">DB7</text>
<text x="120.5" y="50.5">DB6</text>
<text x="82.5" y="58.1">D24</text>
<text x="120.4" y="55.5">DBP</text>
<text x="82.5" y="65.7">D27</text>
<text x="82.5" y="60.6">D25</text>
<text x="82.5" y="63.2">D26</text>
<text x="82.5" y="70.8">D29</text>
<text x="82.5" y="68.2">D28</text>
<text x="198.1" y="70.8">DB0</text>
<text x="198.1" y="68.2">DBP</text>
<text x="82.5" y="73.3">D30</text>
<text x="82.5" y="75.9">D31</text>
<text x="198.1" y="73.3">DB1</text>
<text x="198.1" y="80.9">DB3</text>
<text x="198.1" y="83.5">DB4</text>
<text x="198.1" y="78.4">DB2</text>
<text x="198.1" y="86">DB5</text>
<text x="198.1" y="91.1">DB6</text>
<text x="198.1" y="96.2">DB7</text>
<text x="89.5" y="111.4">D3SCSI</text>
<text x="189.1" y="116.5">DB0</text>
<text x="189.1" y="119">DB1</text>
<text x="189.1" y="121.6">DB2</text>
<text x="189.1" y="124.1">DB3</text>
<text x="189.1" y="129.2">DB5</text>
<text x="189.1" y="126.7">DB4</text>
<text x="189.1" y="131.7">DB6</text>
<text x="189" y="136.8">DBP</text>
<text x="189.1" y="134.3">DB7</text>
<text x="129.5" y="141.9">A4</text>
<text x="129.5" y="144.4">A5</text>
<text x="129.5" y="147">A6</text>
</g>
<g font-size="1.8" fill="#840084">
<text x="29.6" y="55.6">SCSI,</text>
<text x="36" y="55.6">SCC</text>
<text x="38.2" y="57.9">337S8580</text>
<text x="41.2" y="55.6">Common</text>
<text x="50.8" y="55.6">Signals</text>
<text x="76.2" y="109.1">B140-E3</text>
<text x="162.7" y="111.4">337S8580</text>
<text x="165.2" y="109">SCSI</text>
</g>
</svg>
